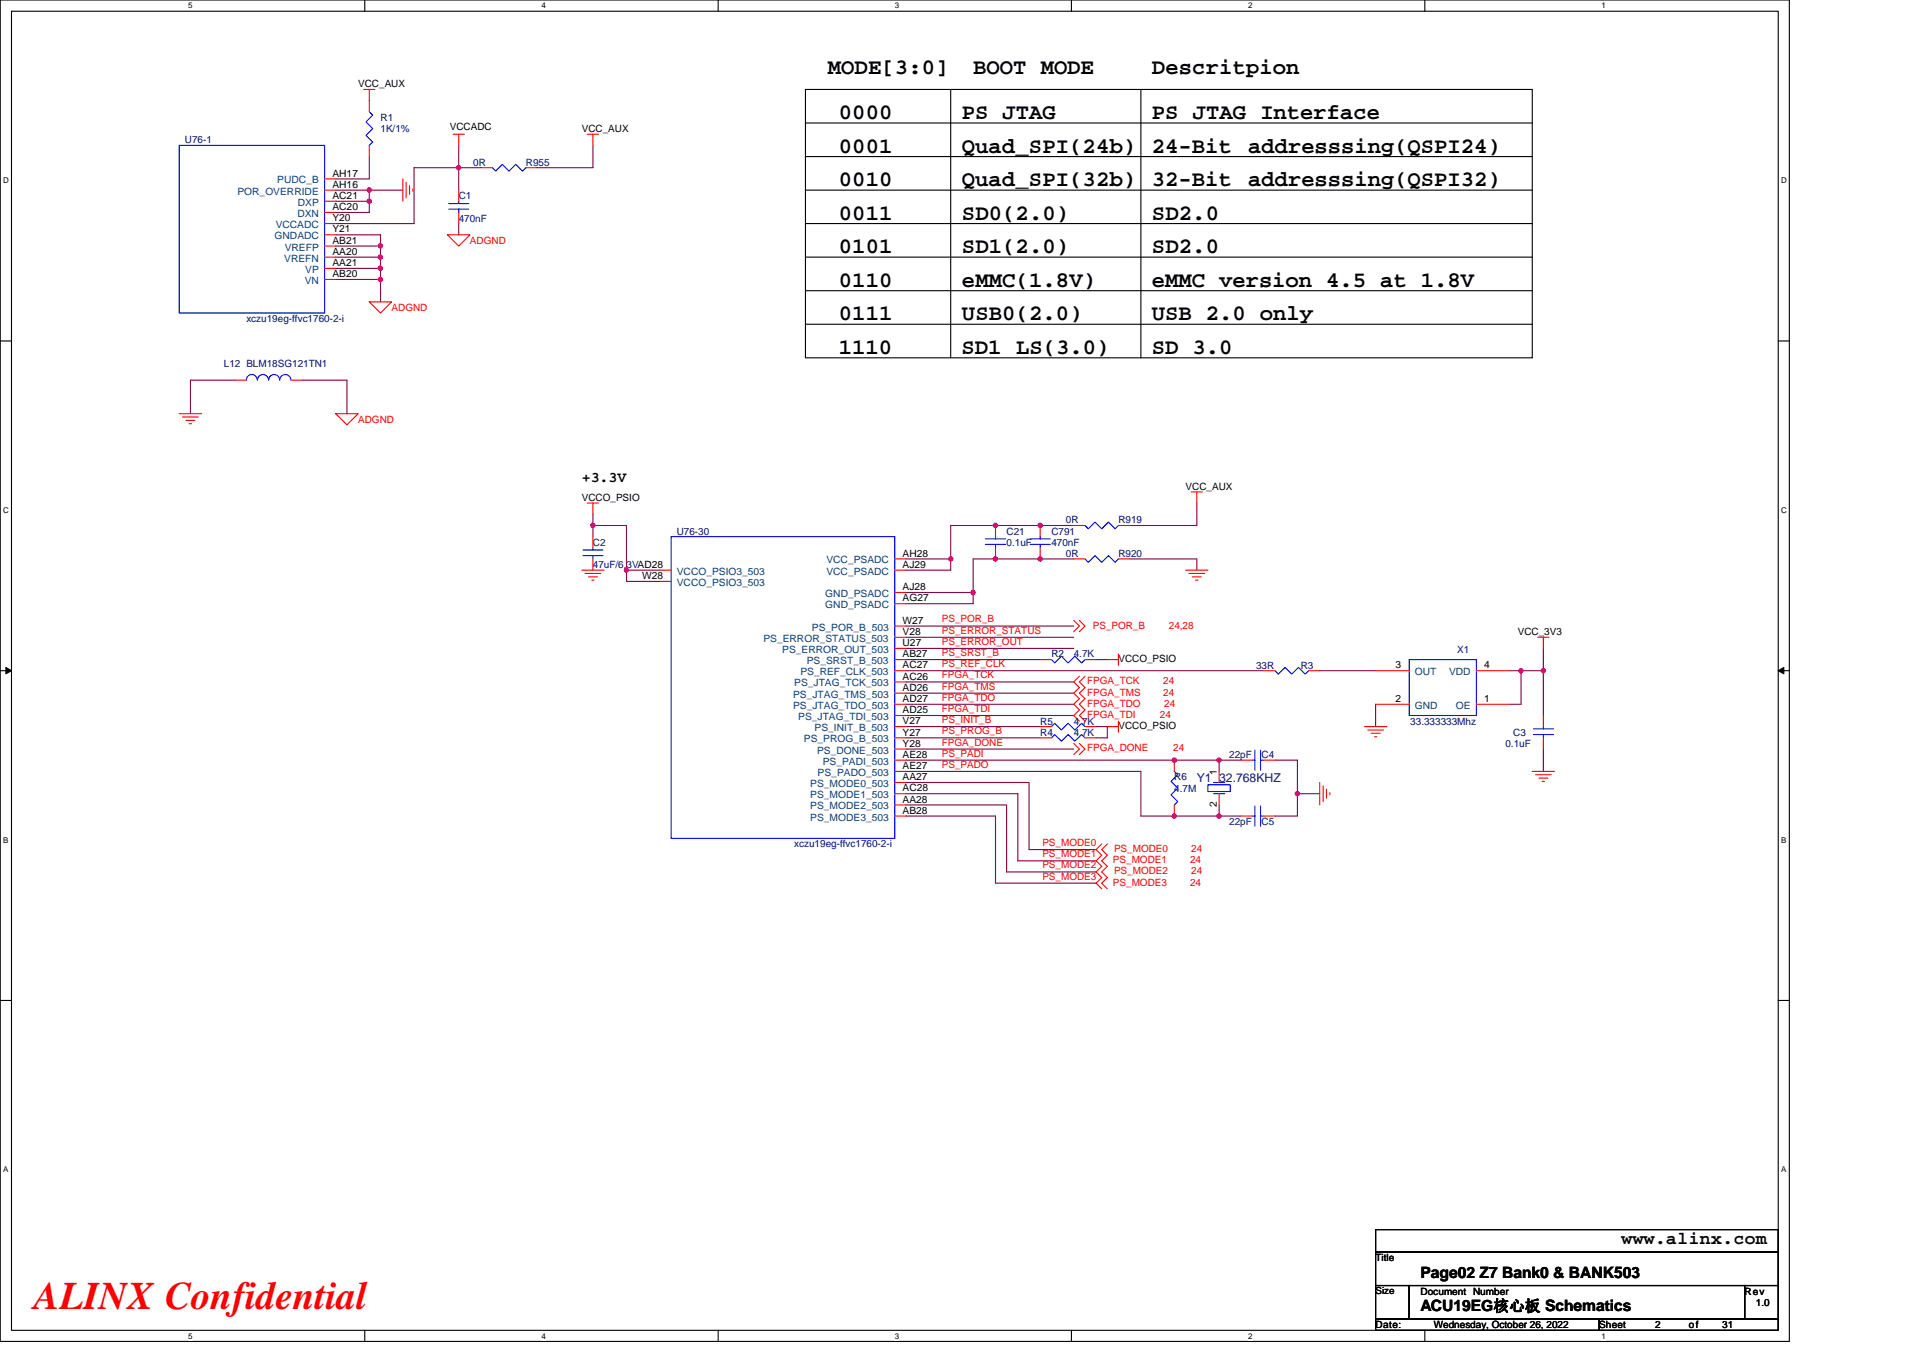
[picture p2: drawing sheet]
<svg xmlns="http://www.w3.org/2000/svg" width="297mm" height="210mm" viewBox="0 0 297 210" stroke-linecap="round" stroke-linejoin="round" font-family="sans-serif">
<path d="M0 0h276.4v207.3h-276.4zM1.8 1.7h272.9v203.8h-272.9z" fill="none" stroke="#000" stroke-width=".17"/>
<g fill="#fff">
<path d="M29.1 .2h.6v1.4h-.6z"/>
<path d="M29.1 205.7h.6v1.4h-.6z"/>
</g>
<path d="M56.3 0v1.7M56.3 205.5v1.8" fill="none" stroke="#000" stroke-width=".17"/>
<g fill="#fff">
<path d="M83.6 .2h.7v1.4h-.7z"/>
<path d="M83.6 205.7h.7v1.4h-.7z"/>
</g>
<path d="M110.9 0v1.7M110.9 205.5v1.8" fill="none" stroke="#000" stroke-width=".17"/>
<g fill="#fff">
<path d="M138.2 .2h.7v1.4h-.7z"/>
<path d="M138.2 205.7h.7v1.4h-.7z"/>
</g>
<path d="M165.5 0v1.7M165.5 205.5v1.8" fill="none" stroke="#000" stroke-width=".17"/>
<g fill="#fff">
<path d="M192.8 .2h.6v1.4h-.6z"/>
<path d="M192.8 205.7h.6v1.4h-.6z"/>
</g>
<path d="M220.1 0v1.7M220.1 205.5v1.8" fill="none" stroke="#000" stroke-width=".17"/>
<g fill="#fff">
<path d="M247.4 .2h.6v1.4h-.6z"/>
<path d="M247.4 205.7h.6v1.4h-.6z"/>
<path d="M.5 27.2h.8v1.4h-.8z"/>
<path d="M275.1 27.2h.9v1.4h-.9z"/>
<path d="M.5 78.1h.8v1.4h-.8z"/>
<path d="M275.1 78.1h.9v1.4h-.9z"/>
</g>
<path d="M0 52.7h1.8M274.7 52.7h1.7" fill="none" stroke="#000" stroke-width=".17"/>
<g fill="#fff">
<path d="M.5 129.1h.8v1.4h-.8z"/>
<path d="M275.1 129.1h.8v1.4h-.8z"/>
</g>
<path d="M0 103.6h1.8M274.7 103.6h1.7" fill="none" stroke="#000" stroke-width=".17"/>
<path d="M.9 103.1l.9 .5-.9 .5zM274.7 103.6l.8-.5v1z" fill="#000" stroke="#000" stroke-width=".15"/>
<g fill="#fff">
<path d="M.5 180h.8v1.4h-.8z"/>
<path d="M275.1 180h.8v1.4h-.8z"/>
</g>
<g fill="none" stroke="#000" stroke-width=".17">
<path d="M124.4 19h112.3M124.4 13.8h112.3v41.5h-112.3zM146.9 13.8v41.5M176.2 13.8v41.5M124.4 24.2h112.3M124.4 29.4h112.3M124.4 34.5h112.3M124.4 39.7h112.3M124.4 44.9h112.3M124.4 50.1h112.3M0 154.6h1.8M274.7 154.6h1.7"/>
<path d="M212.5 190h62.2v3.5h-62.2zM212.5 193.5h62.2v5.1h-62.2zM212.5 198.6h5.2v5.2h-5.2zM217.7 198.6h51.8v5.2h-51.8zM269.5 198.6h5.2v5.2h-5.2zM212.5 203.8h34.5v1.7h-34.5zM247 203.8h27.7v1.7h-27.7z"/>
</g>
<g fill="none" stroke="#800040" stroke-width=".17">
<path d="M51.9 38h6.9M51.9 29.4h5.1M51.9 31.1h5.1M51.9 39.7h6.9M51.9 36.3h6.9v1.7M57 24.2v3.4h-5.1M57 29.4v1.7M57 29.4h5.2M57 31.1v1.7h-5.1M58.8 38v1.7M58.8 39.7v1.8M70.9 25.9h3.4"/>
<path d="M70.9 34.5v1.8M70.9 25.9v3.5M70.9 22.5v3.4M70.9 25.9h-6.9v8.6h-12.1M91.6 22.5v3.4h-8.7M36.3 58.7h-6.9v5.2M46.7 58.7h6.9v5.2M51.9 41.5h6.9M51.9 43.2h6.9M58.8 41.5v1.7M58.8 43.2v3.5M91.6 79.5v1.7"/>
<path d="M184.9 77.7v3.5h-10.4M91.6 81.2h5.2v6.9M91.6 81.2v1.7M96.8 88.1v1.7h5.2M96.8 88.1h5.2M140 98.5h25.9M140 91.5h10.3M140 86.4h6.9M140 96.7h25.9M146.9 86.4v1.7h-6.9M150.3 91.5v1.8h-10.3M165.9 81.2h-19v5.2"/>
<path d="M165.9 86.4h-15.6v5.1M174.5 86.4h10.4v1.7M140 119.2h36.2v6.9h12.1M140 117.5h48.3M140 103.6h55.2M140 101.9h20.7M140 114h20.7M140 115.7h25.9M140 105.4h25.9M140 107.1h25.9M140 108.8h25.9M140 110.6h25.9"/>
<path d="M140 100.2h25.9M140 112.3h20.7M169.3 101.9h1.7M169.3 112.3h1.7v1.7h-1.7M188.3 117.5v1.7M188.3 117.5h3.5M197 117.5h3.4v5.1M203.9 103.6h8.6M212.5 108.8v3.5M233.2 103.6h1.7M234.9 103.6v5.2h-1.7M234.9 103.6h3.5"/>
<path d="M238.4 115.7v3.5M238.4 100.2v3.4M238.4 103.6v7M140 124.4h15.5v10.3h13.8M140 122.6h17.2v10.4h12.1M140 126.1h13.8v10.4h15.5M140 120.9h19v10.4h10.3M188.3 124.4v1.7M188.3 126.1h3.5M200.4 122.6v3.5h-3.4M200.4 122.6h3.5"/>
</g>
<g fill="#f0f" stroke="#f0f" stroke-width=".17">
<circle cx="57" cy="29.4" r=".34"/>
<circle cx="57" cy="31.1" r=".34"/>
<circle cx="70.8" cy="25.9" r=".34"/>
<circle cx="200.4" cy="122.6" r=".33"/>
<circle cx="188.3" cy="126.1" r=".34"/>
<circle cx="188.3" cy="117.5" r=".34"/>
<circle cx="181.4" cy="126.1" r=".34"/>
<circle cx="181.4" cy="117.5" r=".34"/>
<circle cx="58.8" cy="38" r=".34"/>
<circle cx="234.9" cy="103.6" r=".34"/>
<circle cx="238.4" cy="103.6" r=".34"/>
<circle cx="58.8" cy="39.7" r=".34"/>
<circle cx="58.8" cy="43.2" r=".34"/>
<circle cx="58.8" cy="41.4" r=".34"/>
<circle cx="91.6" cy="81.2" r=".34"/>
<circle cx="96.8" cy="88.1" r=".33"/>
<circle cx="160.7" cy="81.2" r=".34"/>
<circle cx="153.8" cy="81.2" r=".34"/>
<circle cx="153.8" cy="86.4" r=".34"/>
<circle cx="160.7" cy="86.4" r=".34"/>
<circle cx="146.9" cy="86.4" r=".34"/>
<circle cx="150.3" cy="91.5" r=".34"/>
</g>
<g fill="none" stroke="#f00" stroke-width=".17">
<path d="M56.2 13.8h1.7M57 13.8v3.5M50.1 39.7h1.8M50.1 38h1.8M50.1 32.8h1.8M50.1 31.1h1.8M50.1 29.4h1.8M50.1 27.6h1.8M50.1 34.5h1.8M50.1 36.3h1.8M57 22.5v1.7M62.2 27.6v3.5"/>
<path d="M62.7 28.2v2.4M63.3 28.7v1.4M63.8 29.2v.3M69.1 36.3h3.5l-1.7 1.7zM70 20.7h1.7M70.9 20.7v1.8M70.9 29.4v1.7M70.9 32.8v1.7M74.3 25.9h1.7M81.2 25.9h1.7M90.7 20.7h1.8M91.6 20.7v1.8"/>
<path d="M36.3 58.7h1.8M45 58.7h1.7M50.1 43.2h1.8M50.1 41.5h1.8M57 46.7h3.5l-1.7 1.7zM27.7 63.9h3.4M28.2 64.4h2.4M28.7 65h1.4M29.2 65.5h.4M51.9 63.9h3.4l-1.7 1.7zM90.7 77.7h1.8M91.6 77.7v1.8"/>
<path d="M184 76h1.7M184.9 76v1.7M89.9 88.1h3.4M90.4 88.6h2.4M90.9 89.1h1.4M91.4 89.6h.4M91.6 82.9v1.7M91.6 86.4v1.7M102 88.1h1.7M102 89.8h1.7M138.2 86.4h1.8M138.2 88.1h1.8"/>
<path d="M138.2 91.5h1.8M138.2 93.3h1.8M138.2 98.5h1.8M138.2 96.7h1.8M153.8 81.2v1.7M153.8 84.6v1.8M160.7 81.2v1.7M160.7 84.6v1.8M165.9 81.2h1.7M165.9 86.4h1.7M165.9 95.9l.8 .8-.8 .9M166.7 95.9l.9 .8-.9 .9"/>
<path d="M172.8 81.2h1.7M172.8 86.4h1.7M183.1 88.1h3.5M183.6 88.6h2.5M184.2 89.1h1.3M184.7 89.6h.3M237.5 98.5h1.8M238.4 98.5v1.7M138.2 115.7h1.8M138.2 100.2h1.8M138.2 112.3h1.8M138.2 105.4h1.8"/>
<path d="M138.2 110.6h1.8M138.2 108.8h1.8M138.2 107.1h1.8M138.2 117.5h1.8M138.2 119.2h1.8M138.2 114h1.8M138.2 103.6h1.8M138.2 101.9h1.8M160.7 112.3h1.7M160.7 101.9h1.7M160.7 114h1.7M165.9 114.9l.8 .8-.8 .9"/>
<path d="M166.7 104.5l-.8 .9 .8 .8-.8 .9 .8 .9-.8 .8 .8 .9-.8 .9 .8 .8M166.7 114.9l.9 .8-.9 .9M167.6 104.5l-.9 .9 .9 .8-.9 .9 .9 .9-.9 .8 .9 .9-.9 .9 .9 .8M167.6 112.3h1.7M167.6 101.9h1.7M167.6 114h1.7M171 101.9h1.8M171 112.3h1.8M172.8 101v1.8M172.8 111.4v1.7M181.4 117.5v1.7M188.3 119.2v1.7"/>
<path d="M191.8 117.5h1.7M195.2 117.5h1.8M195.2 103.6h1.8M202.1 103.6h1.8M210.8 112.3h3.4M211.3 112.8h2.4M211.8 113.3h1.4M212.3 113.8h.4M212.5 108.8h5.2M212.5 103.6h5.2M228 108.8h5.2M228 103.6h5.2"/>
<path d="M236.7 119.2h3.4M237.2 119.7h2.4M238.4 110.6v1.7M238.4 114v1.7M138.2 120.9h1.8M138.2 122.6h1.8M138.2 124.4h1.8M138.2 126.1h1.8M170.2 130.4l-.9 .9 .9 .8-.9 .9 .9 .9-.9 .8 .9 .9-.9 .9 .9 .8M171 130.4l-.8 .9 .8 .8-.8 .9 .8 .9-.8 .8 .8 .9-.8 .9 .8 .8M181.4 124.4v1.7M188.3 122.6v1.8"/>
<path d="M191.8 126.1h1.7M195.2 126.1h1.8M203.9 120.9v3.5M204.4 121.4v2.4M204.9 121.9v1.4M205.4 122.5v.3M237.7 120.2h1.4M238.2 120.7h.4"/>
</g>
<g fill="none" stroke="#00f" stroke-width=".17">
<path d="M57 17.3l.6 .5-1.1 1 1.1 1.1-1.1 1 1.1 1-.6 .6M27.7 22.5h22.4v25.9h-22.4zM69.3 32.3h3.1M69.3 31.5h3.1M70.9 31.1v.4M70.9 32.3v.5M76 25.9l.6 .5 1-1 1 1 1.1-1 1 1 .5-.5M39.7 58.7a.85 .85 0 0 0-.8-.8 .85 .85 0 0 0-.8 .8M41.5 58.7a.86 .86 0 0 0-.9-.8 .86 .86 0 0 0-.8 .8M44.9 58.7a.87 .87 0 0 0-.8-.8 .87 .87 0 0 0-.9 .8 .85 .85 0 0 0-.8-.8 .85 .85 0 0 0-.9 .8M90 85.9h3.2M90 85h3.2"/>
<path d="M91.6 84.6v.4M91.6 85.9v.5M103.7 82.9h34.5v46.6h-34.5zM152.2 84.1h3.1M152.2 83.3h3.1M153.8 82.9v.4M153.8 84.1v.5M159.1 84.1h3.1M159.1 83.3h3.1M160.7 82.9v.4M160.7 84.1v.5M167.6 81.2l.5 .5 1-1 1.1 1 1-1 1.1 1 .5-.5"/>
<path d="M167.6 86.4l.5 .5 1-1 1.1 1 1-1 1.1 1 .5-.5M162.4 112.3l.5-.5 1.1 1 1-1 1 1 1.1-1 .5 .5M162.4 114l.5-.5 1.1 1 1-1 1 1 1.1-1 .5 .5M162.4 101.9l.5 .5 1.1-1 1 1 1-1 1.1 1 .5-.5M181.4 119.2l.5 .5-1 1 1 1.1-1 1 1 1-.5 .6M193.5 117.5h.3M193.8 115.9v3.1M194.7 115.9v3.1M194.7 117.5h.5M197 103.6l.5 .6 1-1.1 1 1.1 1.1-1.1 1 1.1 .5-.6M217.7 101.9h10.3v8.7h-10.3zM236.9 113.5h3.1"/>
<path d="M236.9 112.6h3.1M238.4 112.3v.3M238.4 113.5v.5M186.6 121.3h3.4v1h-3.4zM187.4 120.9h1.8M187.4 122.6h1.8M188.3 122.6h.1M188.3 120.9h.1M193.5 126.1h.3M193.8 124.5v3.2M194.7 124.5v3.2M194.7 126.1h.5"/>
</g>
<text font-size="6" fill="#f00" x="5.2" y="202.3">ALINX Confidential</text>
<g font-size="3.4">
<text x="127.9" y="11.5">MODE[3:0]</text>
<text x="150.3" y="11.5">BOOT MODE</text>
<text x="177.9" y="11.5">Descritpion</text>
<text x="129.6" y="18.4">0000</text>
<text x="129.6" y="23.6">0001</text>
<text x="148.6" y="18.4">PS JTAG</text>
<text x="148.6" y="23.6">Quad_SPI(24b)</text>
<text x="177.9" y="18.4">PS JTAG Interface</text>
<text x="177.9" y="23.6">24-Bit</text>
<text x="192.8" y="23.6">addresssing(QSPI24)</text>
<text x="129.6" y="28.7">0010</text>
<text x="148.6" y="28.7">Quad_SPI(32b)</text>
<text x="177.9" y="28.7">32-Bit</text>
<text x="192.8" y="28.7">addresssing(QSPI32)</text>
<text x="129.6" y="33.9">0011</text>
<text x="148.6" y="33.9">SD0(2.0)</text>
<text x="177.9" y="33.9">SD2.0</text>
<text x="129.6" y="39.1">0101</text>
<text x="148.6" y="39.1">SD1(2.0)</text>
<text x="177.9" y="39.1">SD2.0</text>
<text x="129.6" y="44.3">0110</text>
<text x="148.6" y="44.3">eMMC(1.8V)</text>
<text x="177.9" y="44.3">eMMC version 4.5 at 1.8V</text>
<text x="129.6" y="49.5">0111</text>
<text x="148.6" y="49.5">USB0(2.0)</text>
<text x="177.9" y="49.5">USB 2.0 only</text>
<text x="129.6" y="54.7">1110</text>
<text x="148.5" y="54.7">SD1 LS(3.0)</text>
<text x="177.9" y="54.7">SD 3.0</text>
</g>
<text font-size="2.8" x="250.5" y="192.3">www.alinx.com</text>
<g font-size="2.4">
<text x="219.4" y="197.4">Page02 Z7 Bank0 &amp; BANK503</text>
<text x="219.4" y="202.6">ACU19EG核心板 Schematics</text>
</g>
<text font-size="2.3" x="89.9" y="74.5">+3.3V</text>
<text font-size="1.9" fill="#000080" x="184.9" y="120.9">Y1 32.768KHZ</text>
<g font-size="1.5">
<text x="55.3" y="13.5">VCC_AUX</text>
<text x="69.5" y="20.1">VCCADC</text>
<text x="89.9" y="20.4">VCC_AUX</text>
<text x="51.3" y="27.3">AH17</text>
<text x="51.3" y="29">AH16</text>
<text x="51.3" y="32.5">AC20</text>
<text x="51.3" y="30.7">AC21</text>
<text x="51.3" y="35.9">Y21</text>
<text x="51.3" y="34.2">Y20</text>
<text x="51.3" y="41.1">AA21</text>
<text x="51.3" y="39.4">AA20</text>
<text x="51.3" y="37.7">AB21</text>
<text x="51.3" y="42.8">AB20</text>
<text x="89.9" y="77.4">VCCO_PSIO</text>
<text x="183.1" y="75.7">VCC_AUX</text>
<text x="99.2" y="89.5">W28</text>
<text x="139.4" y="86">AH28</text>
<text x="139.4" y="87.7">AJ29</text>
<text x="139.4" y="91.2">AJ28</text>
<text x="139.4" y="92.9">AG27</text>
<text x="139.4" y="101.6">AB27</text>
<text x="139.4" y="96.4">W27</text>
<text x="139.4" y="98.1">V28</text>
<text x="139.4" y="99.8">U27</text>
<text x="234.4" y="98.1">VCC_3V3</text>
<text x="139.4" y="106.7">AD26</text>
<text x="139.4" y="105">AC26</text>
<text x="139.4" y="103.3">AC27</text>
<text x="172.8" y="102.3">VCCO_PSIO</text>
<text x="215.6" y="103.3">3</text>
<text x="229.3" y="103.3">4</text>
<text x="139.4" y="111.9">V27</text>
<text x="139.4" y="108.5">AD27</text>
<text x="139.4" y="110.2">AD25</text>
<text x="139.4" y="113.6">Y27</text>
<text x="172.8" y="112.6">VCCO_PSIO</text>
<text x="215.6" y="108.5">2</text>
<text x="229.3" y="108.5">1</text>
<text x="139.4" y="115.4">Y28</text>
<text x="139.4" y="118.8">AE27</text>
<text x="139.4" y="117.1">AE28</text>
<text x="188" y="119.7" transform="rotate(-90 188 119.7)">1</text>
<text x="139.4" y="120.5">AA27</text>
<text x="139.4" y="122.3">AC28</text>
<text x="139.4" y="124">AA28</text>
<text x="139.4" y="125.7">AB28</text>
<text x="188" y="124.7" transform="rotate(-90 188 124.7)">2</text>
<text x="212.5" y="194.9">Title</text>
<text x="212.5" y="200">Size</text>
<text x="219.4" y="200">Document Number</text>
<text x="269.5" y="200">Rev</text>
<text x="271.2" y="201.8">1.0</text>
<text x="212.5" y="205.2">Date:</text>
<text x="221.5" y="205.2">Wednesday, October 26, 2022</text>
<text x="247" y="205.2">Sheet</text>
<text x="255.7" y="205.2">2</text>
<text x="260.9" y="205.2">of</text>
<text x="266" y="205.2">31</text>
</g>
<g font-size="1.5" fill="#000080">
<text x="28.6" y="22.1">U76-1</text>
<text x="58.8" y="18.7">R1</text>
<text x="58.8" y="20.4">1K/1%</text>
<text x="73.1" y="25.6">0R</text>
<text x="81.2" y="25.6">R955</text>
<text x="70.9" y="30.8">C1</text>
<text x="70.9" y="34.2">470nF</text>
<text x="38.1" y="49.8">xczu19eg-ffvc1760-2-i</text>
<text x="34.6" y="56.7">L12 BLM18SG121TN1</text>
<text x="104.5" y="82.6">U76-30</text>
<text x="155.5" y="82.6">C21</text>
<text x="162.4" y="82.6">C791</text>
<text x="164.7" y="80.9">0R</text>
<text x="172.8" y="80.9">R919</text>
<text x="91.6" y="84.3">C2</text>
<text x="91.6" y="87.8">47uF/6.3VAD28</text>
<text x="155.5" y="84.3">0.1uF</text>
<text x="162.4" y="84.3">470nF</text>
<text x="164.7" y="86">0R</text>
<text x="172.8" y="86">R920</text>
<text x="162.4" y="101.6">R2</text>
<text x="165.9" y="101.6">4.7K</text>
<text x="225.1" y="100.9">X1</text>
<text x="194" y="103.3">33R</text>
<text x="200.9" y="103.3">R3</text>
<text x="160.7" y="112">R5</text>
<text x="160.7" y="113.7">R4</text>
<text x="165.9" y="112">4.7K</text>
<text x="165.9" y="113.7">4.7K</text>
<text x="217.8" y="112">33.333333Mhz</text>
<text x="233.7" y="113.7">C3</text>
<text x="189.9" y="117.1">22pF</text>
<text x="194.9" y="117.1">C4</text>
<text x="232.5" y="115.4">0.1uF</text>
<text x="181.4" y="120.6">R6</text>
<text x="181.4" y="122.3">4.7M</text>
<text x="122.7" y="130.9">xczu19eg-ffvc1760-2-i</text>
<text x="189.9" y="127.5">22pF</text>
<text x="194.9" y="127.5">C5</text>
</g>
<g font-size="1.5" fill="#004080">
<text x="42.8" y="28.3">PUDC_B</text>
<text x="36.7" y="30.1">POR_OVERRIDE</text>
<text x="42.6" y="35.2">VCCADC</text>
<text x="45.9" y="33.5">DXN</text>
<text x="46" y="31.8">DXP</text>
<text x="42.4" y="37">GNDADC</text>
<text x="43.9" y="40.4">VREFN</text>
<text x="44" y="38.7">VREFP</text>
<text x="47.1" y="43.9">VN</text>
<text x="47.2" y="42.2">VP</text>
<text x="104.5" y="88.8">VCCO_PSIO3_503</text>
<text x="127.7" y="87.1">VCC_PSADC</text>
<text x="127.7" y="88.8">VCC_PSADC</text>
<text x="104.5" y="90.5">VCCO_PSIO3_503</text>
<text x="127.5" y="92.2">GND_PSADC</text>
<text x="127.5" y="94">GND_PSADC</text>
<text x="117.9" y="99.2">PS_ERROR_STATUS_503</text>
<text x="120.8" y="100.9">PS_ERROR_OUT_503</text>
<text x="125.4" y="97.4">PS_POR_B_503</text>
<text x="122.5" y="107.8">PS_JTAG_TMS_503</text>
<text x="122.7" y="106.1">PS_JTAG_TCK_503</text>
<text x="123.6" y="104.3">PS_REF_CLK_503</text>
<text x="124.6" y="102.6">PS_SRST_B_503</text>
<text x="218.5" y="104.3">OUT</text>
<text x="223.8" y="104.3">VDD</text>
<text x="122.5" y="109.5">PS_JTAG_TDO_503</text>
<text x="123.3" y="111.3">PS_JTAG_TDI_503</text>
<text x="125.8" y="113">PS_INIT_B_503</text>
<text x="218.5" y="109.5">GND</text>
<text x="224.9" y="109.5">OE</text>
<text x="124.2" y="114.7">PS_PROG_B_503</text>
<text x="126.2" y="116.4">PS_DONE_503</text>
<text x="126.3" y="119.9">PS_PADO_503</text>
<text x="127.1" y="118.2">PS_PADI_503</text>
<text x="125.2" y="121.6">PS_MODE0_503</text>
<text x="125.2" y="123.3">PS_MODE1_503</text>
<text x="125.2" y="125.1">PS_MODE2_503</text>
<text x="125.2" y="126.8">PS_MODE3_503</text>
</g>
<g font-size="1.5" fill="#f00">
<text x="72.6" y="37.7">ADGND</text>
<text x="60.5" y="48">ADGND</text>
<text x="55.3" y="65.3">ADGND</text>
<text x="145.5" y="96.2">PS_POR_B</text>
<text x="145.5" y="101.4">PS_SRST_B</text>
<text x="145.5" y="97.9">PS_ERROR_STATUS</text>
<text x="145.5" y="99.6">PS_ERROR_OUT</text>
<text x="168.8" y="97.3">PS_POR_B</text>
<text x="180.5" y="97.3">24,28</text>
<text x="145.5" y="103.1">PS_REF_CLK</text>
<text x="145.5" y="104.8">FPGA_TCK</text>
<text x="145.5" y="106.6">FPGA_TMS</text>
<text x="167.9" y="105.7">FPGA_TCK</text>
<text x="167.9" y="107.5">FPGA_TMS</text>
<text x="179.7" y="105.7">24</text>
<text x="179.7" y="107.5">24</text>
<text x="145.5" y="111.7">PS_INIT_B</text>
<text x="145.5" y="113.5">PS_PROG_B</text>
<text x="145.5" y="108.3">FPGA_TDO</text>
<text x="145.5" y="110">FPGA_TDI</text>
<text x="167.9" y="109.2">FPGA_TDO</text>
<text x="167.9" y="110.9">FPGA_TDI</text>
<text x="179.2" y="110.9">24</text>
<text x="179.9" y="109.2">24</text>
<text x="145.5" y="115.2">FPGA_DONE</text>
<text x="145.5" y="118.6">PS_PADO</text>
<text x="145.5" y="116.9">PS_PADI</text>
<text x="167.9" y="116.1">FPGA_DONE</text>
<text x="181.2" y="116.1">24</text>
<text x="161" y="130.7">PS_MODE0</text>
<text x="172.1" y="131.6">PS_MODE0</text>
<text x="184" y="131.6">24</text>
<text x="161" y="132.5">PS_MODE1</text>
<text x="161" y="134.2">PS_MODE2</text>
<text x="161" y="135.9">PS_MODE3</text>
<text x="171.9" y="136.8">PS_MODE3</text>
<text x="171.9" y="133.4">PS_MODE1</text>
<text x="172.1" y="135.1">PS_MODE2</text>
<text x="183.8" y="136.8">24</text>
<text x="183.8" y="133.4">24</text>
<text x="184" y="135.1">24</text>
</g>
<g font-size="1.2">
<text x="29.1" y="1.3">5</text>
<text x="83.6" y="1.3">4</text>
<text x="138.2" y="1.3">3</text>
<text x="192.8" y="1.3">2</text>
<text x="247.4" y="1.3">1</text>
<text x=".5" y="28.3">D</text>
<text x="275.1" y="28.3">D</text>
<text x=".5" y="79.2">C</text>
<text x="275.1" y="79.2">C</text>
<text x=".5" y="130.2">B</text>
<text x="275.1" y="130.2">B</text>
<text x=".5" y="181.1">A</text>
<text x="275.1" y="181.1">A</text>
<text x="29.1" y="206.8">5</text>
<text x="83.6" y="206.8">4</text>
<text x="138.2" y="206.8">3</text>
<text x="192.8" y="206.8">2</text>
<text x="247.4" y="206.8">1</text>
</g>
</svg>
